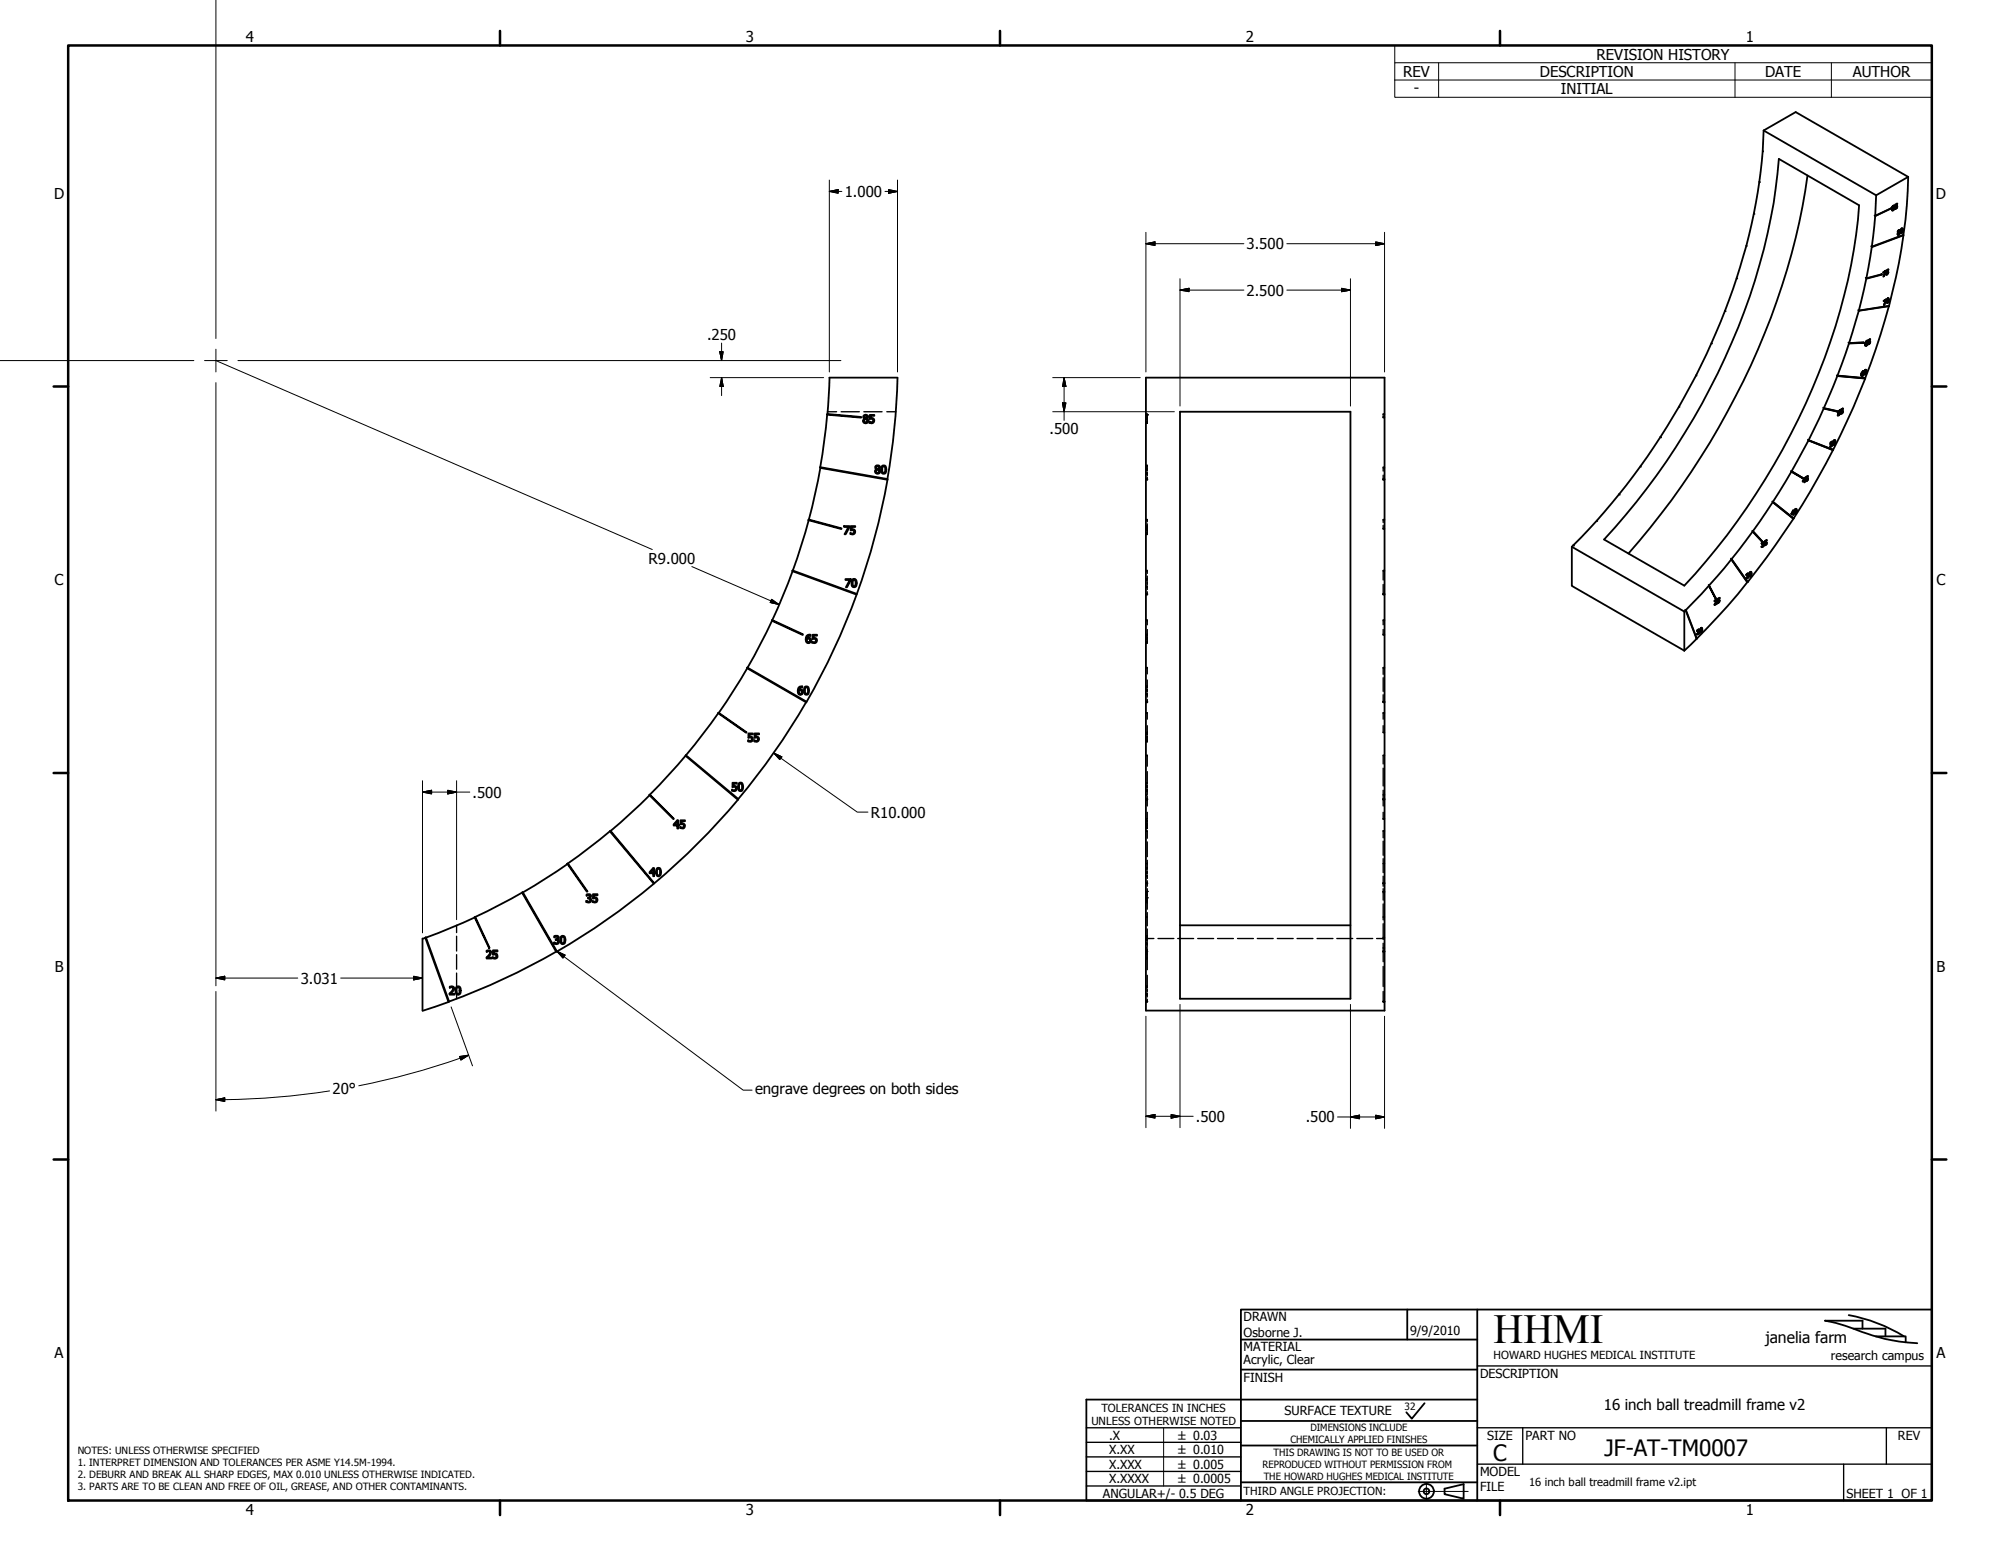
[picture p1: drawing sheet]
<svg xmlns="http://www.w3.org/2000/svg" width="559mm" height="432mm" viewBox="0 0 559 432" stroke-linecap="round" stroke-linejoin="round" font-family="sans-serif">
<!-- layer: Visible (ANSI) -->
<g fill="none" stroke="#000" stroke-width=".51">
<path d="M492.8 36.4l-.3 5.8-.9 8.6M492.8 36.4l8.9-5.1 31.4 18.1M492.8 36.4l31.4 18.1M490 59.6l.2 .2M491.6 50.8l-1.6 8.8-2.1 9M491.6 50.8l.1 .1M492.5 42.2l.1 .1M497 44.4l22.4 12.9a169 169 0 0 1-21.4 68.3 189.1 189.1 0 0 1-27.4 38l-22.4-12.9a190.8 190.8 0 0 0 45.6-85.4 129.9 129.9 0 0 0 3.2-20.9zM505 49a198 198 0 0 1-29.8 78.7 203.1 203.1 0 0 1-20.2 26.9M524.2 54.5a160 160 0 0 1-17.4 65.5 194.3 194.3 0 0 1-23 36.1M533.1 49.4a119.3 119.3 0 0 1-1.3 16.2M533.1 49.4l-8.9 5.1"/>
<path d="M485.2 77.7l.2 .1M487.9 68.6l-2.7 9.1-3.2 9.1M487.9 68.6l.2 .1M531.7 65.7a123.1 123.1 0 0 1-3.9 19.7M478.2 95.9h.1M482 86.8l-5.2 12.1-2.9 5.9M482 86.8l.2 .1M527.6 85.5l-2.2 8-4.3 12.1M231.1 115.7l-.8 7.4-1.1 7.4M231.1 115.6l9.5 .9v.1l-9.5-.8zM231.7 105.5h19.1M231.8 105.5l-.6 10.2"/>
<path d="M241.4 116a.64 .64 0 0 1 1 0 .64 .64 0 0 1-.2 1 .68 .68 0 0 1 .2 1 .68 .68 0 0 1-1.1 0 .68 .68 0 0 1 .2-1l-.3-.6zM241.6 116.1h.5l.2 .3-.3 .4-.4-.2zM243 115.9h1.3v.2h-1v.7a.75 .75 0 0 1 1 .6 .75 .75 0 0 1-.8 .8l-.6-.1v-.4l.6 .2a.48 .48 0 0 0 .5-.5 .48 .48 0 0 0-.5-.4h-.5zM250.8 105.5a190.5 190.5 0 0 1-2.9 28.3M329.7 115h47.6v164h-47.6zM469.1 113.5l.2 .2M473.9 104.8l-4.8 8.7-5.2 8.5M473.9 104.8l.1 .1M521 105.6l.1 .1-3.3 8-5.6 11.9M229.2 130.5a171.5 171.5 0 0 1-28.4 68.6M244.5 130.3a.66 .66 0 0 1 1-.3 .66 .66 0 0 1 .1 1.1 .68 .68 0 0 1 .1 1 .68 .68 0 0 1-1 0 .68 .68 0 0 1 .2-1l-.3-.2zM244.9 130.3h.6l.1 .3-.2 .4-.5-.3z"/>
<path d="M245 131.1l.6 .6-.4 .4-.3-.1-.1-.4zM246.4 130.2a.68 .68 0 0 1 .7-.2 .68 .68 0 0 1 .5 .6 1.29 1.29 0 0 1-.6 1.7h-.4a1.82 1.82 0 0 1-.2-2.1zM246.7 130.3l.3-.1a1.3 1.3 0 0 1 0 1.9l-.3-.1-.2-.4zM248 133.8l-18.8-3.3v.2l18.7 3.3M248 133.9a190.3 190.3 0 0 1-8.6 32M320.2 133.8v-28.3h66.6v28.3M320.2 134v31.9M320.2 133.8h.3v.2h-.3M320.2 133.8v.2M386.5 133.8h.3v.2h-.3zM386.8 134v31.9M452.4 138l-6.2 7.4-6.6 6.9"/>
<path d="M452.4 138l.2 .2M458.3 130.2l.2 .2M463.9 122l-5.6 8.2-5.9 7.8M463.9 122l.2 .2M500.4 131.6l3.3 1.9M503.6 133.4l-3-1.8-.1 .2 3.2 1.8-.1-.2-.1 .1M512 125.5l.1 .2-2 3.9-4.3 7.7-4.7 7.5h-.2M225.9 145.1l9.2 2.5v.2l-9.2-2.5zM235.8 146.9h1.5v.4l-1 1.9h-.3l1-2h-1.2zM237.7 146.9h1.3v.3h-1v.6a.75 .75 0 0 1 1 .6 .75 .75 0 0 1-.8 .9l-.6-.1v-.4l.6 .2a.48 .48 0 0 0 .4-.5 .48 .48 0 0 0-.5-.4h-.4zM439.2 152.7v10.9l31.4 18.1M439.2 152.7l31.4 18.1"/>
<path d="M439.6 152.3l.2 .1M439.6 152.3l-.4 .4M446.2 145.4l.1 .1M483.6 156l4.7 6.6M483.7 156.2l4.4 6.2M483.8 156.1l4.4 6.5a160.5 160.5 0 0 1-14.1 15.8M483.8 156.1l-8.4 9.8-4.4 4.5M501.1 144.9l-7.5 10.8-5.3 6.9M215.7 173.2l8.6 4v.2l-8.7-4zM225.4 177.6l.7-.4 .3 .1v.3a.6 .6 0 0 0-.9 .3l-.1 .4a.74 .74 0 0 1 1.1 .2 .74 .74 0 0 1-.3 1.1 .74 .74 0 0 1-1-.5zM225.4 178.5l.5-.1a.53 .53 0 0 1 .3 .9h-.6zM227 177.3h1.3v.2h-1v.7a.76 .76 0 0 1 1 .6 .76 .76 0 0 1-.8 .8l-.6-.1v-.3l.6 .2a.48 .48 0 0 0 .5-.5 .48 .48 0 0 0-.5-.5l-.5 .1z"/>
<path d="M236.2 161.7h1.5l-1 2.3h-.4l1.1-2h-1.2zM238.1 161.9a.72 .72 0 0 1 .7-.2 .72 .72 0 0 1 .5 .6 1.25 1.25 0 0 1-.7 1.7h-.3a1.64 1.64 0 0 1-.2-2.1zM238.4 162l.2-.1a1.18 1.18 0 0 1 0 1.9l-.3-.5zM239.3 166.1l-17.9-6.6v-.2l17.9 6.6v.2M239.3 166.1a190.5 190.5 0 0 1-14 30.1M320.2 166.1v29.9M320.2 165.9h.3v.2h-.3M320.2 165.9v.2M386.5 165.9h.3v.2h-.3zM386.8 166.1v29.9M470.6 170.8v10.9M470.9 170.3l.1 .1 3 8-3.4 3.3"/>
<path d="M471 170.4l3.1 8-.1-.1M471 170.4l-.4 .4M474.2 176.1l.4-.3 .2 .1-.5 1.2 .6-.3-.7 .5 .5-1.2-.1-.1-.4 .3zM474.2 177v.1M474.6 175.8v.2M475.2 175.5l.2-.2a.79 .79 0 0 1-.4 1.4v-.8zM479 168.8h.1M479.4 167.5l.1 .2M479.7 167.7l-.2-.2-.5 .3M488.1 162.4l.2 .2M488.1 162.4v.1M200.7 199.2l.1-.1 7.8 5.4-.1 .2z"/>
<path d="M200.8 199.1l-4.5 6-4.6 5.8M223.1 192l.8-.3h.3v.3a.67 .67 0 0 0-1 .7 .72 .72 0 0 1 1 .2 .72 .72 0 0 1-.3 1.1 .72 .72 0 0 1-1-.5zM223.2 192.9l.4-.1 .4 .2v.7h-.7zM225 191.8h.7a1.81 1.81 0 0 1 0 2.2h-.7a1.81 1.81 0 0 1 0-2.2zM225.1 192h.5l.1 .5v1l-.4 .3-.4-.5zM225.2 196.2a190.5 190.5 0 0 1-19 27l-14.6-12.3M225.3 196l-16.5-9.6-.1 .2 16.5 9.6M320.2 196.2v26.9M320.2 196h.3v.2h-.3M320.2 196v.2M386.5 196h.3v.2h-.3zM386.8 196.2v26.9"/>
<path d="M191.6 210.9l-.1 .2 14.6 12.2M191.7 210.9l-5 5.7-5.1 5.4M204.7 218.6h1.2v.3h-1v.6a.76 .76 0 0 1 1.1 .6 .76 .76 0 0 1-.9 .9l-.6-.1v-.4l.7 .2a.48 .48 0 0 0 .4-.5 .48 .48 0 0 0-.5-.4h-.4zM206.6 218.6h.3a1.39 1.39 0 0 1 0 2.4 1.12 1.12 0 0 1-.7-1.7zM206.7 218.9l.2-.1a1.38 1.38 0 0 1 0 1.9 1.28 1.28 0 0 1-.2-1.8zM209.1 204.9h1.3v.2h-1v.6a.75 .75 0 0 1 1 .7 .75 .75 0 0 1-.8 .8l-.6-.1v-.3l.6 .1a.48 .48 0 0 0 .5-.5 .48 .48 0 0 0-.6-.4l-.4 .1zM210.8 204.9h1.3v.2h-1v.6a.75 .75 0 0 1 1 .7 .75 .75 0 0 1-.8 .8l-.5-.1v-.3l.5 .1a.48 .48 0 0 0 .5-.5 .48 .48 0 0 0-.5-.4l-.5 .1zM170.5 232.1l-5.8 4.7-6 4.4M181.5 221.9l6.8 6.8-.1 .1-6.8-6.7zM181.6 222l-5.4 5.2-5.6 4.9M189.2 229.4v.9h-.8zM189.2 229.1h.3v1.2h.2v.3h-.2v.8h-.3v-.8h-1v-.3z"/>
<path d="M190.1 229.1h1.3v.3h-1v.6a.72 .72 0 0 1 1 .6 .72 .72 0 0 1-.8 .8l-.5-.1v-.4l.5 .2a.48 .48 0 0 0 .5-.5 .48 .48 0 0 0-.5-.4l-.5 .1zM206.2 223.4a190.5 190.5 0 0 1-23.4 23.3M206.3 223.2l-.1 .2M320.2 223.3v23.3M320.2 223.1h.3v.2h-.3M320.2 223.1v.2M386.5 223.1h.3v.2h-.3zM386.8 223.3v23.3M132.6 256.2l.2-.1 4 8.6-.1 .1zM145.9 249.3l.1-.1 9.6 16.5-.2 .1zM146 249.2a180.2 180.2 0 0 1-27 12.7M158.5 241.2h.2l5.4 7.8h-.1z"/>
<path d="M158.7 241.2l-6.2 4.2-6.4 3.9M163.9 249.9l.9-.2 .3 .3-.1 .6-.2 .2a.78 .78 0 0 1 .2 1.1 .78 .78 0 0 1-1.2 .1v-.3l.9 .1 .2-.2-.1-.6h-.5v-.3l.5-.3-.1-.3-.8 .1zM165.7 249.7h1.2v.4h-.9v.5a.75 .75 0 0 1 1 .7 .75 .75 0 0 1-.8 .8l-.6-.1v-.3l.6 .1a.48 .48 0 0 0 .4-.5 .48 .48 0 0 0-.5-.4l-.4 .1zM182.5 242.8v.9h-.8zM182.5 242.4h.3v1.3h.3v.2h-.3v.8h-.3v-.8h-1v-.3zM182.6 246.8l-12.2-14.6 .2-.2 12.2 14.7-.2 .1M182.6 246.8a190.5 190.5 0 0 1-27 19M183.6 242.4h.4a1.12 1.12 0 0 1 .7 1.7 .68 .68 0 0 1-.5 .6 .68 .68 0 0 1-.7-.2l-.2-.4a1.73 1.73 0 0 1 .3-1.7zM183.8 242.7l.2-.1a1.24 1.24 0 0 1 0 1.9 1.38 1.38 0 0 1-.2-1.8zM320.2 246.8v18.9M320.2 246.6h.3l-.3 .2M320.2 246.6v.2"/>
<path d="M329.7 258.4h47.6M386.5 246.6l.3 .2zM386.8 246.8v18.9M118 262.1v20.2M119 261.9l-.9 .3M125.3 279.9l-7.2 2.4M125.5 279.7l-.2 .1M125.5 279.7l-6.5-17.9-.2 .1 6.5 17.9M125.7 275.6l.5-.1 .7 .3a1.62 1.62 0 0 1-1 1.8h1.1v.2h-1.4v-.3l1-1.4-.4-.4-.5 .2zM127.6 276l.4-.3a1.38 1.38 0 0 1 0 1.9 1.29 1.29 0 0 1-.4-1.6zM127.7 275.5a.7 .7 0 0 1 1 .7 1.31 1.31 0 0 1-.7 1.7 1.4 1.4 0 0 1-.3-2.4zM136 265.6l.5-.2a.57 .57 0 0 1 .7 .6l-.4 .9-.6 .6h1.2v.2h-1.4v-.3l.7-.8 .2-.5-.1-.4-.8 .2z"/>
<path d="M137.7 265.4h1.3v.3h-1v.6a.75 .75 0 0 1 1 .6 .75 .75 0 0 1-.8 .9l-.5-.1v-.4l.5 .2a.48 .48 0 0 0 .5-.5 .48 .48 0 0 0-.5-.4h-.5zM154.9 261.5l.2-.1a.63 .63 0 0 1 .9 .2 .63 .63 0 0 1-.2 .8 .68 .68 0 0 1 .3 1 .68 .68 0 0 1-1 .3l-.3-.1v-.3l.6 .2 .5-.3-.1-.6h-.5v-.3l.4-.1 .1-.3-.4-.3-.5 .2zM155.4 265.8a190.5 190.5 0 0 1-29.9 13.9M156.7 261.6a.68 .68 0 0 1 .8-.2 .68 .68 0 0 1 .4 .6 1.25 1.25 0 0 1-.7 1.7 1.31 1.31 0 0 1-.5-2.1zM156.9 261.8l.3-.2 .4 .2 .1 1.2-.2 .4h-.5l-.1-.2zM320.2 265.8v13.9M320.2 265.7l.3 .1zM320.2 279.7l.3 .1M320.2 279.7h.3M320.5 279.7v.1M386.5 265.7l.3 .1zM386.5 279.7l.3 .1z"/>
<path d="M386.5 279.7v.1M386.8 265.8v16.5h-66.6v-2.5"/>
<circle cx="241.8" cy="117.5" r=".48"/>
</g>
<!-- layer: Hidden (ANSI) -->
<g fill="none" stroke="#000" stroke-width=".38">
<path d="M231.2 115h2.5M235 115h5.1M241.4 115h5M247.8 115h2.5M320.2 115.8h.1M320.2 116.6h.1M320.2 115.6h.1M320.2 116.5h.1M320.2 116.9h.1M320.2 117h.1M320.2 117.2h.1M320.2 116.1h.1"/>
<path d="M320.2 118.2h.1M320.2 118h.1M320.2 116.8h.1M320.2 117.1h.1M320.2 117.8h.1M320.2 117.9h.1M320.2 117.7h.1M320.2 118.1h.1M320.2 116.7h.1M320.2 115.9h.1M320.4 118.1v.1M320.4 116.6h.1"/>
<path d="M320.4 115.6l.1 .1M320.4 116.5h.1M320.4 115.9l.1 .1M320.4 116.1l.1 .2M320.4 116.8v.3M320.4 117.8l.1 .2M320.4 116.9h.1M320.4 117h.1M320.4 117.2h.1M320.4 118h.1M320.4 117.9h.1M320.4 117.7h.1"/>
<path d="M320.4 116.7h.1M320.4 116.1h.1M320.5 115.8h.1M320.5 116.7l-.1 .1M320.5 116.5v.2M320.5 117.2v.4M386.5 116.2l.1 .4M386.5 115.8h.1M386.5 116.5h.1M386.6 115.6l-.1 .4M386.7 115.8h.1M386.7 116.6h.1"/>
<path d="M386.7 115.6h.1M386.7 116.5h.1M320.2 130.5h.1M320.2 130.7h.1M320.2 131h.1M320.2 131.1h.1M320.2 132.1h.1M320.2 132.3h.1M320.2 130.2h.1M320.2 131.3h.1M320.2 130h.1M320.4 130l.1 .4"/>
<path d="M320.4 130.5h.1M320.4 130.7h.1M320.4 131h.1M320.4 131.1h.1M320.4 132.1h.1M320.4 132.3h.1M320.4 130.2h.1M320.4 131.3h.1M320.5 132v.3M320.5 130.7v.9M320.5 132.3v.5M320.5 133.3v.5"/>
<path d="M386.5 132.7v1.1M386.5 130.7h.1M386.6 130.5l-.1 1.1M386.7 130.5h.1M386.7 130.7h.1M320.2 159.5h.1M320.2 159.3h.1M320.2 147.8h.1M320.2 147.6h.1M320.2 145.1h.1M320.2 145.3h.1M320.2 147.3h.1"/>
<path d="M320.2 149.2h.1M320.2 148.1h.1M320.2 146.9h.1M320.2 147.2h.1M320.2 149.3h.1M320.2 148.8h.1M320.2 149h.1M320.2 148.9h.1M320.2 148.2h.1M320.4 149.2v.1M320.4 159.5h.1M320.4 159.3l.1 .8"/>
<path d="M320.4 147.8h.1M320.4 147.6h.1M320.4 145.1l.1 .6M320.4 145.3h.1M320.4 148.9v.3M320.4 147.3h.1M320.4 146.9h.1M320.4 147.2h.1M320.4 148.8h.1M320.4 149h.1M320.4 148.2h.1M320.4 148.1h.1"/>
<path d="M320.5 147.8l-.1 .3M320.5 146.3v1.1M320.5 147.6v.2M320.5 148.3v.4M386.5 146.7l.1 1.1M386.5 159.5h.1M386.5 147.6h.1M386.5 145.3h.1M386.6 145.1l-.1 .8M386.6 159.3l-.1 2.7M386.7 159.5h.1M386.7 159.3h.1"/>
<path d="M386.7 147.8h.1M386.7 147.6h.1M386.7 145.1h.1M386.7 145.3h.1M320.2 177.4h.1M320.2 177.2h.1M320.2 173.2h.1M320.2 173.4h.1M320.2 178.4h.1M320.2 179.4h.1M320.2 177.5h.1M320.2 178.3h.1"/>
<path d="M320.2 178.1h.1M320.2 177.3h.1M320.2 177.6h.1M320.2 179.2h.1M320.2 179.3h.1M320.2 179.5h.1M320.2 179.6h.1M320.2 178.2h.1M320.2 162h.1M320.2 164h.1M320.2 162.1h.1M320.2 161.7h.1"/>
<path d="M320.2 161.9h.1M320.2 163.8h.1M320.4 177.2h.1M320.4 173.2l.1 1.3M320.4 173.4h.1M320.4 179.2l.1 .3M320.4 179.4h.1M320.4 177.5h.1M320.4 178.3h.1M320.4 178.1h.1M320.4 178.4h.1M320.4 177.3h.1"/>
<path d="M320.4 177.6h.1M320.4 179.3h.1M320.4 179.5h.1M320.4 178.2h.1M320.4 162h.1M320.4 164h.1M320.4 161.7h.1M320.4 161.9h.1M320.4 163.8h.1M320.5 177.2h.1M320.5 177.2v.1M320.5 179.6h-.1"/>
<path d="M320.5 161.7l-.1 .4M320.5 163.6v.4M320.5 177.3l-.1 .1M320.5 160.9v.8M320.5 162.4v.9M320.5 164v.7M320.5 165.3v.6M320.5 175.8v1.4M320.5 177.5v.2M320.5 178v.5l-.1-.1M320.5 178.7v.4M386.5 163.3v2.6"/>
<path d="M386.5 175.8l.1 1.6M386.5 177.2h.1M386.5 173.4h.1M386.6 173.2l-.1 1.3M386.7 177.4h.1M386.7 177.2h.1M386.7 173.2h.1M386.7 173.4h.1M320.2 199.1h.1M320.2 199.2h.1M320.2 186.6h.1M320.2 186.4h.1"/>
<path d="M320.2 192.9h.1M320.2 193.8h.1M320.2 192h.1M320.2 192.7h.1M320.2 192.5h.1M320.2 192.8h.1M320.2 191.7h.1M320.2 194.1h.1M320.4 199.1l.1 1.8M320.4 199.2h.1M320.4 186.6h.1M320.4 186.4l.1 1.8"/>
<path d="M320.4 192.9h.1M320.4 193.8h.1M320.4 192h.1M320.4 192.7h.1M320.4 192.5h.1M320.4 192.8h.1M320.4 191.7h.1M320.4 194.1h.1M320.5 191.7v.4M320.5 193.7v.4M320.5 189.9v1.8M320.5 192.5v.8"/>
<path d="M320.5 194.1v.6M320.5 195.3v.7M386.5 189.3v3.8M386.5 194.1v1.9M386.5 199.2h.1M386.5 186.6h.1M386.6 186.4l-.1 1.9M386.6 199.1l-.1 1.8M386.7 199.1h.1M386.7 199.2h.1M386.7 186.6h.1M386.7 186.4h.1"/>
<path d="M320.2 204.7h.1M320.2 204.5h.1M320.2 210.9h.1M320.2 211.1h.1M320.2 206.1h.1M320.2 204.9h.1M320.2 205.1h.1M320.2 205.7h.1M320.2 207.2h.1M320.2 207.1h.1M320.2 206.8h.1M320.2 206.9h.1"/>
<path d="M320.2 206h.1M320.2 219.8h.1M320.2 219.5h.1M320.2 218.9h.1M320.2 218.6h.1M320.2 218.8h.1M320.4 204.5h.1M320.4 210.9l.1 3.1M320.4 211.1h.1M320.4 204.9l.1 .4M320.4 206.8l.1 .3M320.4 205.1h.1"/>
<path d="M320.4 205.7h.1M320.4 207.1h.1M320.4 206.9h.1M320.4 206.8h.1M320.4 206h.1M320.4 219.8h.1M320.4 219.5h.1M320.4 218.9h.1M320.4 218.6h.1M320.4 218.8h.1M320.5 204.5l-.1 .2M320.5 207.1l-.1 .1"/>
<path d="M320.5 218.6v.4M320.5 202.7v1.8M320.5 205.5l-.1 .6M320.5 206.2v.4M320.5 215.5v3.1M320.5 219.4v.8M386.5 204.5l.1 .2M386.5 202.7v1.8M386.5 214.6v4.9M386.5 204.5h.1M386.5 211.1h.1M386.6 210.9l-.1 2.5"/>
<path d="M386.7 204.7h.1M386.7 204.5h.1M386.7 210.9h.1M386.7 211.1h.1M320.2 222.1h.1M320.2 228.8h.1M320.2 221.9h.1M320.2 228.7h.1M320.2 232.2h.1M320.2 232h.1M320.2 229.4h.1M320.2 230.3h.1"/>
<path d="M320.2 230.6h.1M320.2 231.4h.1M320.2 230.2h.1M320.2 231h.1M320.2 231.1h.1M320.2 230.9h.1M320.2 231.3h.1M320.2 229.9h.1M320.2 230h.1M320.2 229.1h.1M320.2 220.5h.1M320.2 220.7h.1"/>
<path d="M320.2 220.9h.1M320.2 221h.1M320.4 232l.1 2.1M320.4 222.1h.1M320.4 221.9h.1M320.4 228.7h.1M320.4 232.2h.1M320.4 229.1l.1 .1M320.4 231v.3M320.4 229.4h.1M320.4 230.3h.1M320.4 230.6h.1"/>
<path d="M320.4 230.2h.1M320.4 231.1h.1M320.4 230.9h.1M320.4 229.9h.1M320.4 220.5h.1M320.4 220.7h.1M320.4 220.9h.1M320.4 221h.1M320.5 226.9l-.1 1.9M320.5 231.3l-.1 .1M320.5 229.9l-.1 .1M320.5 220.6v.4"/>
<path d="M320.5 221v.7M320.5 222.4v.7M320.5 223.3v1.8M320.5 229.3v.3M320.5 229.7v.2M320.5 230.1l-.1 .2M320.5 230.4v.4M320.5 235.1v4.2M386.5 220.7v2.4M386.5 223.3v1.8M386.5 226.9l.1 1.9M386.5 234.9v4"/>
<path d="M386.5 239.8v3.9M386.5 222.1h.1M386.5 221.9h.1M386.5 228.7h.1M386.5 232.2h.1M386.6 232l-.1 2M386.7 222.1h.1M386.7 228.8h.1M386.7 221.9h.1M386.7 228.7h.1M386.7 232.2h.1M386.7 232h.1"/>
<path d="M127.6 258.4v2.1M320.2 241.2h.1M320.2 249h.1M320.2 256.2h.1M320.2 256.1h.1M320.2 249.3h.1M320.2 249.2h.1M320.2 242.8h.1M320.2 242.4h.1M320.2 243.7h.1M320.2 243.9h.1M320.2 244.7h.1"/>
<path d="M320.2 243.6h.1M320.2 251.7h.1M320.2 251h.1M320.2 250.7h.1M320.2 250h.1M320.2 250.1h.1M320.2 250.2h.1M320.2 249.9h.1M320.2 249.7h.1M320.2 250.8h.1M320.2 252h.1M320.2 250.6h.1"/>
<path d="M320.2 252.1h.1M320.2 251.8h.1M320.2 250.9h.1M320.2 242.6h.1M320.2 244.8h.1M320.2 244.5h.1M320.4 249h.1zM320.4 241.2h.1M320.4 256.2h.1M320.4 256.1h.1M320.4 249.3h.1M320.4 249.2l.1 .2"/>
<path d="M320.4 250.8v.2M320.4 251.7v.3M320.4 242.4h.1M320.4 243.7h.1M320.4 243.9h.1M320.4 244.7h.1M320.4 243.6h.1M320.4 251.7h.1M320.4 250h.1M320.4 250.1h.1M320.4 250.2h.1M320.4 249.9h.1"/>
<path d="M320.4 249.7h.1M320.4 250.8h.1M320.4 250.6h.1M320.4 252.1h.1M320.4 251.8h.1M320.4 251h.1M320.4 250.9h.1M320.4 242.6h.1M320.4 244.8h.1M320.4 244.5h.1M320.5 252v.1M320.5 250.6l-.1 .1"/>
<path d="M320.5 242.4l-.1 .4M320.5 244.3v.5M320.5 240.3v2.1M320.5 243.2v.8M320.5 244.8v.6M320.5 246v.6M320.5 246.8v.7M320.5 248.2v.8M320.5 249.6v.7M320.5 250.4v.2M320.5 251.1v.4M320.5 252.1v1.8"/>
<path d="M320.5 254.9v3.7M320.5 259.5v1.9M386.5 244.7v1.9M386.5 246.8v.7M386.5 248.2l.1 .8M386.5 252.5v4.4M386.5 258v4.4M386.5 241.2h.1M386.5 256.2h.1M386.5 256.1h.1M386.5 249.3h.1M386.6 249.2l-.1 2.2"/>
<path d="M386.7 241.2h.1M386.7 249h.1M386.7 256.2h.1M386.7 256.1h.1M386.7 249.3h.1M386.7 249.2h.1M127.6 261.5v4.1M127.6 266.6v4.1M127.6 271.8v4M127.6 276.9v2.1M320.2 264.8h.1M320.2 264.7h.1"/>
<path d="M320.2 261.8h.1M320.2 261.9h.1M320.2 262.1h2.2M320.2 275.6h.1M320.2 275.5h.1M320.2 277.6h.1M320.2 277.8h.1M320.2 277.5h.1M320.2 275.7h.1M320.2 275.9h.1M320.2 263.6h.1M320.2 262.4h.1"/>
<path d="M320.2 261.4h.1M320.2 261.5h.1M320.2 261.7h.1M320.2 261.6h.1M320.2 262.3h.1M320.2 262.6h.1M320.2 263.5h.1M320.2 263.3h.1M320.2 277.9h.1M320.2 263.7h.1M320.2 265.6h.1M320.2 265.4h.1"/>
<path d="M320.2 267.5h.1M320.2 267.7h.1M320.2 267.4h.1M320.2 265.7h.1M320.2 265.9h.1M320.2 266.6h.1M320.2 266.7h.1M320.2 267.3h.1M320.2 267.8h.1M320.2 266.3h.1M320.4 267.7l.1 .1M320.4 264.8h.1"/>
<path d="M320.4 264.7h.1M320.4 261.8h.1M320.4 261.9h.1M320.4 265.7l.1 .2M320.4 267.4v.3M320.4 275.6h.1M320.4 275.5h.1M320.4 277.6h.1M320.4 277.8h.1M320.4 277.5h.1M320.4 275.7h.1M320.4 275.9h.1"/>
<path d="M320.4 263.6h.1M320.4 262.4h.1M320.4 261.4h.1M320.4 261.5h.1M320.4 261.7h.1M320.4 261.6h.1M320.4 262.3h.1M320.4 262.6h.1M320.4 263.5h.1M320.4 263.3h.1M320.4 277.9h.1M320.4 263.7h.1"/>
<path d="M320.4 265.6h.1M320.4 265.4h.1M320.4 267.5h.1M320.4 265.9h.1M320.4 266.6h.1M320.4 266.7h.1M320.4 267.3h.1M320.4 267.8h.1M320.4 266.3h.1M320.5 277.4v.5M320.5 275.5v.3M320.5 261.4v.3"/>
<path d="M320.5 263.3v.4M320.5 266.3l-.1 .3M320.5 262.1v.9M320.5 263.7v.7M320.5 265l-.1 .7M320.5 266.1v.2M320.5 266.8v.4M320.5 267.8v3M320.5 272.4v3.1M320.5 276.3v.8M320.5 277.9v.5M320.5 279.1v.6"/>
<path d="M323.5 262.1h4.5M329.1 262.1h4.4M334.6 262.1h4.5M340.2 262.1h4.4M345.8 262.1h4.4M351.3 262.1h4.4M356.9 262.1h4.4M362.4 262.1h4.4M368 262.1h4.4M373.5 262.1h4.5M379.1 262.1h4.4M384.6 262.1h2.2"/>
<path d="M386.5 263.5v2.2M386.5 265.8v2.8M386.5 269.9v5.6M386.5 276.9v2.8M386.5 264.8h.1M386.5 264.7h.1M386.5 261.8h.1M386.5 261.9h.1M386.7 264.8h.1M386.7 264.7h.1M386.7 261.8h.1M386.7 261.9h.1"/>
</g>
<!-- layer: Visible (ANSI) -->
<g fill="#000">
<circle cx="242.2" cy="117" r=".25"/>
<circle cx="244.9" cy="131.1" r=".25"/>
<circle cx="245.6" cy="131.1" r=".25"/>
<circle cx="163.8" cy="251.7" r=".25"/>
<circle cx="154.8" cy="263.3" r=".25"/>
</g>
<!-- layer: Hidden (ANSI) -->
<g fill="#000">
<circle cx="320.5" cy="115.9" r=".19"/>
<circle cx="320.5" cy="118.2" r=".19"/>
<circle cx="320.5" cy="115.8" r=".19"/>
<circle cx="320.5" cy="130" r=".19"/>
<circle cx="320.5" cy="132.3" r=".19"/>
<circle cx="320.5" cy="178.2" r=".19"/>
<circle cx="320.5" cy="177.3" r=".19"/>
<circle cx="320.5" cy="205.7" r=".19"/>
<circle cx="386.5" cy="228.8" r=".19"/>
<circle cx="320.5" cy="249.7" r=".19"/>
<circle cx="320.5" cy="249" r=".19"/>
<circle cx="320.5" cy="250.8" r=".19"/>
<circle cx="386.5" cy="249" r=".19"/>
<circle cx="320.5" cy="261.4" r=".19"/>
<circle cx="320.5" cy="275.5" r=".19"/>
</g>
<!-- layer: Visible Narrow (ANSI) -->
<g fill="none" stroke="#000" stroke-width=".38">
<path d="M528.6 58.4l.2 .1M528.7 57.8h.1M528.8 58.7h.2M528.9 57.5l.1 .1M529.1 57.5l.2 .1M529.1 58.1l.2 .1M529.5 57.5l.2 .2M529.6 58.2l.1 .1M529.9 58h.1M529.9 57.6l.2 .1M527 76.6l.2 .1M527 75.9l.2 .1"/>
<path d="M527.4 75.9l.2 .2M527.4 76.3l.1 .1M530.2 64.6h.2M530.2 65.2l.2 .1M530.4 65.5h.1M530.4 64.3l.1 .1M530.7 64.3l.2 .1M530.7 64.9l.2 .1M531 64.5l.2 .1M531 64.8l.2 .1M531.1 64.1h.1M531.2 65l.2 .1"/>
<path d="M531.2 63.9h.2M531.6 64.1l.1 .2M521.1 96.1h.1M521.1 96.3l.4 .3M521.3 95.8l.1 .1M521.5 95.3v.1M521.6 95.8l.2 .1M521.6 96.3h.1M522 95.4l.2 .1M522 96l.2 .1M522.4 95.8h.1M522.4 95.4l.1 .1"/>
<path d="M527.1 84.3l.2 .2M527.1 84l.1 .1M527.2 83.6l.1 .1M527.2 84.5l.2 .1M527.4 83.4h.1M527.6 83.7l.2 .1M513.6 115.9l.2 .1M513.6 115.3l.1 .1M513.9 115.7h.1M514 115.3l.2 .1M514.3 114.8l.2 .1M514.4 115.4l.2 .1"/>
<path d="M514.7 114.8l.2 .1M514.7 115.2l.2 .1M520 104.5l.2 .1M520.1 104.8l.2 .1M520.2 105h.2M520.3 104.3l.1 .1M520.4 103.8h.1M520.5 104.3l.2 .1M520.5 104.7l.1 .1M520.8 104.3l.3 .3M520.8 103.9l.2 .2M520.9 103.6h.1"/>
<path d="M521.1 103.4h.1M521.3 103.6l.2 .2M504.6 133.6l.2 .1M504.6 134.3l.2 .1M505 134l.1 .1M505 133.6l.2 .1M511.4 124l.2 .1M511.5 124.7h.2M511.8 124.4l.1 .1M511.8 124l.2 .1M512.1 123.6l.2 .1M512.2 124l.1 .1"/>
<path d="M512.3 123.3h.1M512.3 124.1l.2 .2M512.4 123l.1 .1M512.7 123.3l.1 .1M488.9 159.8l.2 .1M492.3 152.7h.2M492.4 152.1h.1M492.4 151.5l.1 .1M492.4 152l.4 .1M492.4 151.4l.2 .2M492.6 151.4l.2 .2M492.6 152.4l.2 .1"/>
<path d="M493.1 151.5l.2 .1M493.1 152.2l.2 .1M493.5 151.5l.1 .1M493.5 152h.1M501.3 143.1l.4 .3M501.3 142.8l.2 .1M501.4 142.4l.1 .1M501.6 142.2l.1 .1M501.9 142.5l.1 .1M474.2 176.1h.1M474.3 176h.2M474.4 175.9l.2 .1"/>
<path d="M474.5 176.5l.1 .1M474.6 175.9l.2 .1M474.6 176.2l.1 .1M475 176.4l.1 .1M475 176l.1 .1M475 175.7h.1M475.1 176.6l.2 .1M475.2 175.5h.1M475.5 175.7l.1 .1M479 167.8h.2M479.2 167.6l.1 .1M479.3 167.6l.1 .1"/>
<path d="M479.4 168.3h.1M479.5 167.6l.2 .1M479.5 168h.1M479.9 167.6l.2 .2M480 168.3l.1 .1M480.3 168.1h.1M480.3 167.6l.2 .2M488.1 161.4l.2 .1M488.1 160.3h.2M488.1 160.8l.1 .1M488.2 160.2l.2 .1M488.2 160.8h.2"/>
<path d="M488.4 161.2h.1M488.4 160.8l.2 .1M488.4 160.2l.2 .1M488.8 160.7l.1 .1M488.8 160.4l.1 .1M488.8 160l.1 .1M488.9 160.9l.2 .1M489.3 160.1l.1 .1"/>
</g>
<g fill="none" stroke="#000" stroke-width=".51">
<path d="M528.3 58.2h.1l-4.7 2M528.4 58.2l-4.5 2.2v-.1M528.6 58.1l.2 .1M528.6 57.8l.2 .2M528.6 58.5l.2 .2M528.7 58l.2 .2M528.7 58v.1M528.8 57.7h.3l-.1 .3h-.2zM528.8 58.6l-.2 .1M528.9 58.2l-.1 .4 .3-.1-.1-.3M528.9 58l.1 .2M528.9 58.2h.1"/>
<path d="M529 57.5h.3l-.2 .5M529 57.5l-.4 .5 .2 .2M529.1 58h.1M529.1 57.4l-.1 .1M529.1 58a.41 .41 0 0 1 .1 .6 .41 .41 0 0 1-.6 0l.2-.4M529.1 58v.2l-.4-.2M529.5 58.2h.1M529.5 57.1l.2 .5-.2-.1M529.6 57.5l-.1 .1M529.7 57.6l.2-.1a.55 .55 0 0 1 .1 .6 .55 .55 0 0 1-.5 .3v-.2M529.7 57.5l.2 .1M529.9 57.6a.45 .45 0 0 1-.4 .6"/>
<path d="M529.9 57.4v.3M530 56.9l.1 .1-.4 .2M530.1 57l-.6 .1v.7l.4-.2M525.7 76.6h.1l-4.3 1.1-.2-.1M525.8 76.7l-4.3 1M526.5 75.8l-.3 1.5 .2-.1M526.6 75.8h.1M526.7 75.8l.1-.2-.6 .6 .5-.3M526.8 75.8l-.4 1.4-.2-.1M527 76.6h.1M527.1 75.6l-.1 .3M527.1 75.9l.3-.1a.54 .54 0 0 1 .1 .6 .54 .54 0 0 1-.5 .4v-.2"/>
<path d="M527.4 76a.38 .38 0 0 1 0 .4 .38 .38 0 0 1-.4 .2M527.4 75.8v.2l-.2-.1 .2 .1M527.5 75.3l.1-.1-.6 .4v.6l.4-.2M527.6 75.4l-.6 .2M530.2 64.6l.2 .2M530.2 65.3l.2 .2M530.3 64.8l.2 .2M530.4 64.5h.3l-.1 .3h-.2zM530.4 65.4l-.2 .1M530.4 64.8l.2 .2M530.5 65l-.1 .5 .3-.2-.1-.3M530.5 65h.1"/>
<path d="M530.7 64.2l-.2 .1M530.7 64.8h.1M530.7 64.8v.2l-.5-.1 .2 .1M530.7 64.8l.2-.4a.38 .38 0 0 0-.6 0 .38 .38 0 0 0 .1 .6M530.7 64.8a.43 .43 0 0 1 .1 .6 .43 .43 0 0 1-.6 0l.2-.4M531 64.8l.2 .2h-.1M531.2 63.9l.2-.1a.73 .73 0 0 1 .3 .7 .73 .73 0 0 1-.6 .6l-.1-.5zM531.2 64l.2-.1a.6 .6 0 0 1-.2 1zM531.4 63.8l.1 .1-.2-.1M531.8 65.6l-8.8 3.3-.2-.1M531.8 65.7l-8.8 3.2M516.4 95.7l4.3 .1"/>
<path d="M516.6 95.8h4.1zM521.1 96.3l.2 .2M521.1 96l.1 .1M521.1 95.9h.1M521.2 96.1l.1 .4M521.3 96.5h-.2M521.4 95.8l.2 .1M521.5 95.2l.2 .1-.5 .6M521.5 95.2l.2 .1v-.2a.96 .96 0 0 0-.4 1.5 .5 .5 0 0 0 .5-.3 .5 .5 0 0 0-.2-.6l-.4 .2M521.6 95.7v.2M521.6 95.9v.4l-.3 .2M521.6 95.9l-.4 .2"/>
<path d="M522 95v.4M522 96l-.1 .1M522.4 95.4a.39 .39 0 0 1-.1 .5 .39 .39 0 0 1-.4 .1M522.4 95.4h-.3l.4-.1-.1 .7-.5 .2v-.2M522.4 95.2v.2M522.4 94.7l.1 .1-.4 .3M522.5 94.8l-.5 .2v.6l.4-.2M526.7 83.8h.2l-.6 .3 .7-.5v.2M526.8 83.7v.1M526.9 83.8l-.5 1.4 .1-.1-.1-.1M526.9 83.7l-.4 1.4M527.1 84.3l.2 .2"/>
<path d="M527.3 84.5h-.1M527.4 83.3l.2-.1a.84 .84 0 0 1-.4 1.4l-.1-.8zM527.4 83.4l.2 .1a.59 .59 0 0 1-.3 1l-.1-.7zM527.4 83.3l.2 .1M527.6 83.2v.3M527.7 85.5l-8.3 1.2M527.8 85.4l-8.4 1.3-.2-.1M509.4 113.9l3.9 .9-.1 .1M509.6 114l3.6 .9M509.6 114l-.1 .1 3.7 .8M513.2 104.8l7.9 .8M513.4 104.9l-.1 .1 7.8 .7"/>
<path d="M513.4 105l7.6 .7M513.5 115.3h.1M513.6 115.9l-.1 .1M513.7 114.9v.4l-.2-.1M513.7 115.3l.3-.2 .2 .3-.4 .6-.3 .1v-.2a.38 .38 0 0 0 .4-.2 .38 .38 0 0 0 0-.4M513.8 115.2l.1 .1M513.9 115.1l.1 .2M514 114.6h.1l-.6 .3v.6l.4-.2M514.1 114.7l-.6 .2M514.3 115.4v.1M514.4 114.7l-.1 .1M514.5 114.5v.3l-.2-.1"/>
<path d="M514.5 114.8l.4-.1v.4l-.2 .3-.4 .2v-.2a.39 .39 0 0 0 .4-.1 .39 .39 0 0 0 0-.4M514.5 114.7l.2 .2M514.7 114.7v.2M514.8 114.1l.1 .1v-.2l-.6 .4v.7l.4-.2M514.9 114.2l-.4 .3-.2-.1M520 104.8l.3 .1M520.2 104.5l.1 .4M520.2 104.4l-.1-.1 .1 .2M520.3 104.9l-.2 .1M520.3 103.8l.3-.2-.4 .8 .3-.3a.54 .54 0 0 1 .2 .7 .54 .54 0 0 1-.6 .3l-.1-.5zM520.3 104.3h.2M520.5 104.1v.2"/>
<path d="M520.5 104.3l.1 .3-.3 .3M520.5 104.3l-.3 .2M520.8 104.3l.3 .2M521 104.5h-.1M521.1 103.3h.2a.8 .8 0 0 1-.4 1.3l-.1-.8zM521.1 103.4a.55 .55 0 0 1-.1 1zM521.1 103.3l.2 .1M521.3 103.3v.1M503.7 134.4h.1M504 134.2l.1 .5 .2-.1M504.1 133.6l-.3 .8-.1-.1M504.1 133.5v.8l-.4 .3 .6-1.2v.7l-.2-.1"/>
<path d="M504.1 134.2l-.3 .2M504.2 134l.2 .2M504.3 134.2v.4h-.2M504.3 134v.1M504.5 134.3h.1M504.6 133.6l.5-.1a.53 .53 0 0 1 0 .6 .53 .53 0 0 1-.6 .2l.4-.1 .1-.5M504.6 133.2l.1 .4-.1-.1M504.8 133.6l.2 .1M505 133.5v.2M505 133h.1l-.4 .3M505.1 133l-.5 .2v.7l.4-.2M505.1 122.8l7.1 2.8"/>
<path d="M505.3 123l6.6 2.6M505.3 122.9l6.8 2.8M511.4 124.7h.1M511.4 123.6l.2 .4-.2-.1M511.4 124h.1M511.6 124h.4v.3l-.3 .4-.3 .1v-.1M511.6 124h.2M511.8 124a.45 .45 0 0 1-.4 .7M511.8 123.8v.3M511.9 123.3l.1 .1-.4 .2M512 123.4l-.6 .2v.6l.4-.2M512.2 124h.1"/>
<path d="M512.2 124l.2 .1M512.3 123.1l.3-.2a.88 .88 0 0 1-.3 1.4l-.2-.5zM512.3 124.1l-.1 .1M512.4 124.1h-.1M512.4 123l.2 .1M512.5 123.1h.1a.63 .63 0 0 1-.3 1v-.8zM512.6 122.9v.2M488.9 160l.4-.1v.8l-.2 .2-.2-.1zM489 159.8h.2M489.1 159.7a.73 .73 0 0 1 .3 .8 .73 .73 0 0 1-.6 .5v-.7zM489.2 159.7l.1 .2M489.6 148.3l2.7 2.8"/>
<path d="M489.7 148.4l2.4 2.6M489.8 148.3l-.2 .2 2.7 2.6h-.2M492.2 151.8l.5-.4 .1 .2-.2 .4M492.3 152.7h-.1M492.3 151.6v.1M492.3 151.7v.1M492.4 152v.1h.2M492.4 152l.2 .1M492.4 151.4l.2 .2M492.6 152h.1M492.6 152v.1M492.6 151.4v.2"/>
<path d="M492.6 152a.51 .51 0 0 1 .2 .6 .51 .51 0 0 1-.6 .2v-.1a.39 .39 0 0 0 .4-.2 .39 .39 0 0 0 0-.4M492.6 151.6l-.2 .4M492.6 151.6l-.3 .1M493 152.2h.1M493.1 151.5h.1M493.2 151.2v.3l-.1-.1M493.2 151.5l.1-.1a.41 .41 0 0 1 .4 .5 .41 .41 0 0 1-.4 .4l-.3-.1M493.3 151.5l.2 .1M493.5 151.4v.2M493.5 151.6a.45 .45 0 0 1-.5 .6M493.5 150.9l.1-.1-.5 .3v.7l.4-.2M493.6 150.9l-.5 .2"/>
<path d="M495.2 140.1l5.9 4.8M495.3 140.2l5.7 4.5M495.4 140.1l5.7 4.7M500.9 142.7l-.3 .7M500.9 143.3l.1 .5h.1M501 142.7v.7l-.5 .2 .6-1.1v.7l-.1-.1M501.1 143.1l-.1 .1M501.1 143.3v.5l-.1-.2M501.3 143.3l-.7 .1M501.3 143.2l.3 .1M501.5 142.2l.2-.1a.73 .73 0 0 1 .3 .8 .73 .73 0 0 1-.6 .5l-.1-.7zM501.5 143.3l-.1 .1"/>
<path d="M501.6 142.4l.2-.2a.75 .75 0 0 1-.2 1.1zM501.6 142.2h.2M501.8 142.1v.2M474.2 176.3h.1M474.2 177l.1 .1M474.4 175.9l.2 .1M474.7 176.8l.2 .1M475 176.4l.2 .1-.2 .1M475.2 175.6l.1-.1a.61 .61 0 0 1-.1 1zM475.4 175.3v.2l-.2-.1M477.4 163.4l.1 .2M477.5 163.5l1.9 3.6"/>
<path d="M479.3 167.6l.1 .1M479.4 167.7l-.4 1.3 .7-.3M479.4 167.7l-.4 .3v-.2M479.6 168.5l.1 .2v-.2l-.6 .2M479.7 167.7l-.5 1.1M479.9 167.6h.1M479.9 168.3h.1M479.9 167.3l.2 .3h-.2M480.1 167.6l.2-.1a.46 .46 0 0 1 .1 .6 .46 .46 0 0 1-.5 .2M480.3 167.7a.39 .39 0 0 1 0 .5 .39 .39 0 0 1-.4 .1M480.3 167.5v.2l-.2-.1 .2 .1M480.4 167l.1 .1-.4 .2"/>
<path d="M480.5 167.1l-.6 .2v.6l.4-.2M487.9 160.6l.5-.5 .2 .2-.2 .4M488 161.4l-.1 .1M488 160.5h.1M488.1 160.5l-.1 .1M488.2 160.2l.2 .1M488.3 160.8h.1M488.3 160.7h.1M488.4 160.7a.51 .51 0 0 1 .1 .6 .51 .51 0 0 1-.6 .3v-.2a.45 .45 0 0 0 .5-.2 .45 .45 0 0 0 0-.5zM488.4 160.3l-.3 .6 .3-.1M488.4 160.1v.2M488.4 160.3l-.3 .2"/>
<path d="M488.8 160.8l.1 .1-.1 .1"/>
</g>
<g fill="#000">
<circle cx="528.6" cy="58.5" r=".25"/>
<circle cx="528.6" cy="57.8" r=".25"/>
<circle cx="528.7" cy="58.8" r=".19"/>
<circle cx="529.7" cy="57.5" r=".25"/>
<circle cx="527.2" cy="75.9" r=".25"/>
<circle cx="530.2" cy="65.3" r=".25"/>
<circle cx="530.2" cy="64.6" r=".25"/>
<circle cx="530.3" cy="65.6" r=".19"/>
<circle cx="521.3" cy="96.5" r=".25"/>
<circle cx="521.7" cy="95.3" r=".25"/>
<circle cx="522" cy="95.4" r=".25"/>
<circle cx="522.2" cy="95.3" r=".25"/>
<circle cx="513.8" cy="115.2" r=".25"/>
<circle cx="514.5" cy="114.7" r=".25"/>
<circle cx="520.6" cy="103.8" r=".25"/>
<circle cx="521" cy="104.5" r=".25"/>
<circle cx="504.6" cy="133.6" r=".25"/>
<circle cx="504.8" cy="133.6" r=".25"/>
<circle cx="511.6" cy="124" r=".25"/>
<circle cx="492.2" cy="152.7" r=".25"/>
<circle cx="493.3" cy="151.5" r=".25"/>
<circle cx="501.5" cy="143.3" r=".25"/>
<circle cx="480.1" cy="167.6" r=".25"/>
<circle cx="487.9" cy="161.4" r=".25"/>
<circle cx="488.8" cy="160.8" r=".25"/>
</g>
<!-- layer: Border (ANSI) -->
<g fill="none" stroke="#000" stroke-width=".7">
<path d="M19 12.7h520.8v406.4h-520.8zM139.7 8.6v4.1M279.4 8.6v4.1M419.1 8.6v4.1M15 107.9h4M539.8 107.9h4M15 215.9h4M539.8 215.9h4M15 323.8h4M539.8 323.8h4M139.7 419.1v4.1M279.4 419.1v4.1"/>
<path d="M419.1 419.1v4.1"/>
</g>
<!-- layer: Title (ANSI) -->
<g fill="none" stroke="#000" stroke-width=".51">
<path d="M346.7 374.1h66M393.2 365.8v8.3M412.7 365.8v53.3M516.5 367.3a44.8 44.8 0 0 1 15.5 5.9M517.8 371.1h9v2.2M520.4 371.1v-2.2h-10.5a63.1 63.1 0 0 1 11.8 3.6l4.9 1.5a49.3 49.3 0 0 0 9.1 1.2M524.1 373.3h8.3v1.6M346.7 396.9h66M346.7 382.5h66M398 391.9l-3.5 4.3-1.6-1.7M412.7 390.9h-109.2v28.2h236.3v-53.3h-193.1v53.3M346.7 414h66"/>
<path d="M346.7 403.7h66M403.6 415.8l5.3-1.3v4.1l-5.3-1.3z"/>
<circle cx="398.6" cy="416.5" r="2.06"/>
<circle cx="398.6" cy="416.5" r=".79"/>
</g>
<!-- layer: Sketch Geometry (ANSI) -->
<path d="M325.1 398.8v16.2" fill="none" stroke="#000" stroke-width=".28"/>
<!-- layer: Centerline (ANSI) -->
<path d="M396.2 416.6h14M398.5 414.3v4.5" fill="none" stroke="#000" stroke-width=".28"/>
<!-- layer: Title (ANSI) -->
<path d="M303.5 398.8h43.2M412.7 398.8h127.1M412.7 381.5h127.1M425.4 398.8v10.1M527 398.8v10.1M303.5 415h43.2M303.5 411h43.2M303.5 406.9h43.2M303.5 402.8h43.2M412.7 408.9h127.1M515.1 408.9v10.2" fill="none" stroke="#000" stroke-width=".38"/>
<!-- layer: Symbol (ANSI) -->
<path d="M389.7 17.5v-4.8h150.1v4.8M402 17.5v9.7M484.8 17.5v9.7M511.7 17.5v9.7M539.8 17.5h-150.1v4.9M539.8 17.5v9.7h-150.1v-4.8M389.7 22.4h150.1M155.6 265.7l2.3 1.1-.6 .8zM155.6 265.7l52 38.8h2.5" fill="none" stroke="#000" stroke-width=".28"/>
<!-- layer: Center Mark (ANSI) -->
<path d="M60.3 0v94.6M60.3 97.5v6.4M0 100.7h54.2M57.1 100.7h6.4M60.3 106.9v168.4M66.5 100.7h168.4" fill="none" stroke="#000" stroke-width=".28"/>
<!-- layer: Dimension (ANSI) -->
<g fill="none" stroke="#000" stroke-width=".28">
<path d="M231.7 53.5l2.5-.5v1zM231.7 53.5h3.5M231.7 50.3v50.3M247.3 53.5h3.5M248.3 53l2.5 .5-2.5 .5zM250.8 50.3v53.6M320.2 68.1l2.5-.5v1zM320.2 64.9v39M320.2 68.1h27.3M329.7 77.9v35.5M359.5 68.1h27.3M377.3 77.9v35.5"/>
<path d="M384.4 67.6l2.4 .5-2.4 .5zM386.8 64.9v39M201.1 98.2h1l-.5 2.5zM201.6 95.8v4.9M329.7 81l2.5-.5v1zM329.7 81h17.8M359.5 81h17.8M374.8 80.5l2.5 .5-2.5 .5zM60.3 100.7l121.9 52.8M198.4 105.5h31.7M201.6 105.5l.5 2.4h-1zM201.6 105.5v5"/>
<path d="M231.7 100.8v3.1M294.1 105.5h24.5M294.1 115h34M296.9 112.5h.9l-.5 2.5zM297.3 105.5l.5 2.4h-.9zM297.3 105.5v11.9M193.3 158.2l24.4 10.6M215.6 167.4l2.1 1.4-2.5-.5zM118 218.1v42.4M127.6 218.1v38.8M216.2 210.3l2.2 1.1-.5 .8zM216.2 210.3l23.3 16.5h3"/>
<path d="M118 221.2l2.6-.5v1zM118 221.2h13.3M125.1 220.7l2.5 .5-2.5 .5zM60.3 273.2l2.5-.5v1zM60.3 276.9v33.4M60.3 273.2h22.9M95.2 273.2h22.8M115.6 272.7l2.4 .5-2.4 .5zM126 281.2l6 16.5M128.4 295.1l2.5-.4-2.1 1.3zM130.9 294.7a205.8 205.8 0 0 1-30.6 8.6M320.2 283.8v31.2"/>
<path d="M329.7 280.5v34.5M377.3 280.5v34.7M386.8 283.8v31.4M60.3 307.1l2.5-.5v1.1zM92.1 304.7a206.3 206.3 0 0 1-31.8 2.4M320.2 311.8l2.5-.5v1zM320.2 311.8h13.2M327.2 311.3l2.5 .5-2.5 .5zM373.7 312h13.1M377.3 312l2.6-.5v1zM384.4 311.5l2.4 .5-2.4 .5z"/>
</g>
<g fill="#000" stroke="#000" stroke-width=".28">
<path d="M231.7 53.5l2.5-.5zM231.7 53.5l2.5-.5v1zM248.3 54l2.5-.5zM248.3 53l2.5 .5-2.5 .5zM320.2 68.1l2.5-.5zM320.2 68.1l2.5-.5v1zM384.4 68.6l2.4-.5zM384.4 67.6l2.4 .5-2.4 .5zM201.1 98.2l.5 2.5zM201.1 98.2h1l-.5 2.5zM329.7 81l2.5-.5zM329.7 81l2.5-.5v1z"/>
<path d="M374.8 81.5l2.5-.5zM374.8 80.5l2.5 .5-2.5 .5zM201.6 105.5l.5 2.4zM201.6 105.5l.5 2.4h-1zM296.9 112.5l.4 2.5zM296.9 112.5h.9l-.5 2.5zM297.3 105.5l.5 2.4zM297.3 105.5l.5 2.4h-.9zM215.2 168.3l2.5 .5zM215.6 167.4l2.1 1.4-2.5-.5zM216.2 210.3l2.2 1.1zM216.2 210.3l2.2 1.1-.5 .8z"/>
<path d="M118 221.2l2.6-.5zM118 221.2l2.6-.5v1zM125.1 221.7l2.5-.5zM125.1 220.7l2.5 .5-2.5 .5zM60.3 273.2l2.5-.5zM60.3 273.2l2.5-.5v1zM115.6 273.7l2.4-.5zM115.6 272.7l2.4 .5-2.4 .5zM128.8 296l2.1-1.3zM128.4 295.1l2.5-.4-2.1 1.3zM60.3 307.1l2.5-.5zM60.3 307.1l2.5-.5v1.1z"/>
<path d="M320.2 311.8l2.5-.5zM320.2 311.8l2.5-.5v1zM327.2 312.3l2.5-.5zM327.2 311.3l2.5 .5-2.5 .5zM377.3 312l2.6-.5zM377.3 312l2.6-.5v1zM384.4 312.5l2.4-.5zM384.4 311.5l2.4 .5-2.4 .5z"/>
</g>
<!-- layer: Symbol (ANSI) -->
<path d="M155.6 265.7l2.3 1.1zM155.6 265.7l2.3 1.1-.6 .8z" fill="#000" stroke="#000" stroke-width=".28"/>
<text font-size="11.6" x="417.3" y="375.2">HHMI</text>
<g font-size="6.3">
<text x="448.3" y="406.5">JF-AT-TM0007</text>
<text x="417.2" y="408.1">C</text>
</g>
<text font-size="4.4" x="493.3" y="375">janelia farm</text>
<g font-size="4.2">
<text x="68.7" y="11.7">4</text>
<text x="208.4" y="11.7">3</text>
<text x="348.1" y="11.7">2</text>
<text x="487.8" y="11.7">1</text>
<text x="446.1" y="16.6">REVISION HISTORY</text>
<text x="392" y="21.5">REV</text>
<text x="430.2" y="21.5">DESCRIPTION</text>
<text x="493.1" y="21.5">DATE</text>
<text x="517.7" y="21.5">AUTHOR</text>
<text x="395" y="26.1">-</text>
<text x="436.1" y="26.3">INITIAL</text>
<text x="15.1" y="55.5">D</text>
<text x="236" y="55">1.000</text>
<text x="540.9" y="55.5">D</text>
<text x="348.3" y="69.6">3.500</text>
<text x="348.3" y="82.6">2.500</text>
<text x="197.5" y="94.9">.250</text>
<text x="293.2" y="121.3">.500</text>
<text x="181.2" y="157.4">R9.000</text>
<text x="15.2" y="163.4">C</text>
<text x="541" y="163.4">C</text>
<text x="132" y="222.8">.500</text>
<text x="243.3" y="228.3">R10.000</text>
<text x="15.3" y="271.4">B</text>
<text x="84" y="274.7">3.031</text>
<text x="541.1" y="271.4">B</text>
<text x="92.9" y="305.6">20°</text>
<text x="210.9" y="305.7">engrave degrees on both sides</text>
<text x="334.1" y="313.3">.500</text>
<text x="364.8" y="313.5">.500</text>
<text x="15.2" y="379.3">A</text>
<text x="541" y="379.3">A</text>
<text x="448.1" y="393.9">16 inch ball treadmill frame v2</text>
<text x="68.7" y="423.2">4</text>
<text x="208.4" y="423.2">3</text>
<text x="348.1" y="423.2">2</text>
<text x="487.8" y="423.2">1</text>
</g>
<g font-size="3.5">
<text x="347.5" y="369.1">DRAWN</text>
<text x="347.5" y="373.3">Osborne J.</text>
<text x="347.5" y="377.4">MATERIAL</text>
<text x="394" y="372.8">9/9/2010</text>
<text x="347.5" y="381.1">Acrylic, Clear</text>
<text x="511.6" y="380">research campus</text>
<text x="347.5" y="385.9">FINISH</text>
<text x="413.5" y="384.9">DESCRIPTION</text>
<text x="358.9" y="395.2">SURFACE TEXTURE</text>
<text x="309.9" y="402.1">.X</text>
<text x="309.9" y="406.1">X.XX</text>
<text x="415.5" y="402.1">SIZE</text>
<text x="426.2" y="402.1">PART NO</text>
<text x="530.3" y="402.1">REV</text>
<text x="309.9" y="410.2">X.XXX</text>
<text x="413.5" y="412.3">MODEL</text>
<text x="308.2" y="418.5">ANGULAR+/- 0.5 DEG</text>
<text x="309.9" y="414.3">X.XXXX</text>
<text x="413.5" y="416.5">FILE</text>
<text x="515.9" y="418.3">SHEET 1 OF 1</text>
</g>
<g font-size="3.3">
<text x="329.2" y="402.1">± 0.03</text>
<text x="329.2" y="406.2">± 0.010</text>
<text x="329.2" y="410.3">± 0.005</text>
<text x="329.2" y="414.3">± 0.0005</text>
</g>
<g font-size="3.1">
<text x="417.3" y="379.5">HOWARD HUGHES MEDICAL INSTITUTE</text>
<text x="307.7" y="394.3">TOLERANCES IN INCHES</text>
<text x="304.9" y="398">UNLESS OTHERWISE NOTED</text>
<text x="347.5" y="417.6">THIRD ANGLE PROJECTION:</text>
<text x="427.2" y="414.9">16 inch ball treadmill frame v2.ipt</text>
</g>
<g font-size="2.8">
<text x="392.4" y="393.9">32</text>
<text x="366.1" y="399.7">DIMENSIONS INCLUDE</text>
<text x="21.7" y="406.2">NOTES: UNLESS OTHERWISE SPECIFIED</text>
<text x="355.9" y="406.6">THIS DRAWING IS NOT TO BE USED OR</text>
<text x="360.6" y="403">CHEMICALLY APPLIED FINISHES</text>
<text x="21.7" y="409.5">1. INTERPRET DIMENSION AND TOLERANCES PER ASME Y14.5M-1994.</text>
<text x="21.7" y="412.9">2. DEBURR AND BREAK ALL SHARP EDGES, MAX 0.010 UNLESS OTHERWISE INDICATED.</text>
<text x="352.7" y="409.9">REPRODUCED WITHOUT PERMISSION FROM</text>
<text x="353.1" y="413.3">THE HOWARD HUGHES MEDICAL INSTITUTE</text>
<text x="21.7" y="416.2">3. PARTS ARE TO BE CLEAN AND FREE OF OIL, GREASE, AND OTHER CONTAMINANTS.</text>
</g>
</svg>
